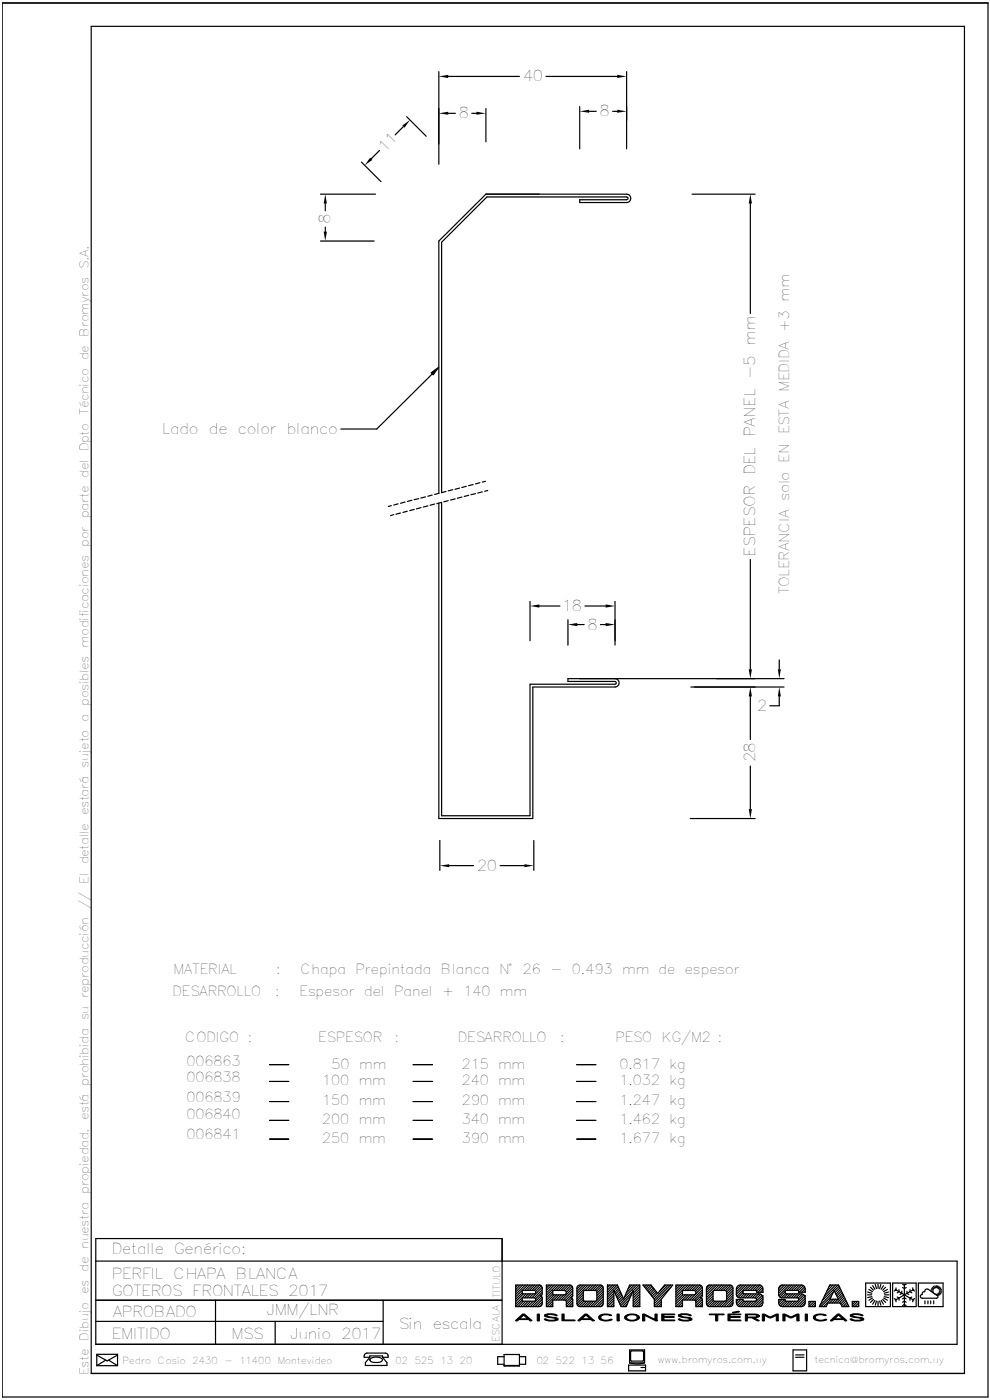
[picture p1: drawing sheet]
<svg xmlns="http://www.w3.org/2000/svg" width="210mm" height="297mm" viewBox="0 0 210 297" stroke-linecap="round" stroke-linejoin="round" font-family="sans-serif">
<g fill="none" stroke="#000" stroke-width=".25">
<path d="M.5 .6h209.1v295.8h-209.1zM19.3 5.6h185.3v285.8h-185.3zM93.1 15.2v19.6M95.1 16.2h15.1M115.8 16.2h15.1M132.9 15.2v16.4M76.7 34.4l4.1 4.1M80.5 31.9l-1.7 1.8M85.6 26.9l-1.8 1.7M86.3 24.8l4.1 4.1M95.1 24h1.5M100.1 24h.9"/>
<path d="M103.1 23v7.1M123 22.6v9M125 23.6h1.5M130 23.6h.9M68 41.2h11.7M68 51.1h11.4M69 43.2v1.5M69 48.2v.9M146.8 41.2h13.4M159.2 43.2v23.3M91.7 79.3l-11.8 11.7h-7.6M83 107.3l-.6 .1"/>
<path d="M83.5 109.2l-.7 .2M84.5 106.9l-1 .2M85 108.8l-1 .3M85.9 106.5l-.9 .3M86.4 108.5l-.9 .2M87.4 106.1l-1 .3M87.9 108.1l-1 .2M88.8 105.8l-1 .2M89.3 107.7l-1 .2M90.3 105.4l-1 .3M90.8 107.3l-1 .3M91.7 105l-.9 .3"/>
<path d="M92.2 106.9l-1 .3M93.1 106.7v67h19.9v-27.9h17.5a.89 .89 0 0 0 .8-.9 .89 .89 0 0 0-.8-.9M93.1 104.6l-.9 .3M93.6 106.6l-.9 .2M93.7 106.6v66.5h18.7v-27.9h18.1l.2-.3-.2-.3h-10v-.6h45.8M94.6 104.3l-.9 .2v-53.1l9.6-9.6h29.6l.3 .2v.2l-.3 .2h-9.9v.6h9.9a.89 .89 0 0 0 .9-.9 .89 .89 0 0 0-.9-.9h-29.8l-10 9.9v53.5M95.1 106.2l-1 .3M96.1 103.9l-1 .2M96.6 105.8l-1 .3M97.5 103.5l-1 .3M98 105.5l-1 .2M98.9 103.2l-.9 .2"/>
<path d="M99.4 105.1l-.9 .2M100.4 102.8l-1 .2M100.9 104.7l-1 .2M101.8 102.4l-.9 .3M102.3 104.4l-1 .2M103 102.1l-.7 .2M103.5 104.1l-.7 .1M159.2 118.7v23.3M112.4 127.6v8.3M114.4 128.6h4.4M120.5 131.5v5.4M122.5 132.5h1.4"/>
<path d="M124.1 128.6h4.4M127.4 132.5h1.1M130.5 127.6v9.3M165.3 140v2M146.6 145.8h19.7M159.2 147.7v9.2M165.3 147.7v2h-2M93.3 178.3v6.4M113.2 178.3v6.4M146.4 173.7h13.8M159.2 162.5v9.2M95.3 183.6h5.2"/>
<path d="M106.1 183.6h5.2M20.3 267.5h182.7v17.7h-182.7v-22.4h86.2v22.4M20.3 275.8h86.2M45.7 275.8v9.4M81.3 275.8v9.4M109.4 272.6h5.2l.2 .2 .2 .4v1.4l-.4 .3 .4 .4-.1 1.6-.5 .3h-5zM109.9 272.6l-.5 .5M110.4 272.6l-1 1M110.8 275.3h2.6l.2 .2v.3l-.2 .3h-2.6zM110.8 273.8h2.6l.2 .2v.3l-.2 .2h-2.6zM110.8 275.8l-1.4 1.4M110.8 274.3l-1.4 1.3"/>
<path d="M110.9 272.6l-1.5 1.5M111 276.1l-1.1 1.1M111 274.5l-1.6 1.6M111.4 272.6l-2 2M111.5 276.1l-1.1 1.1M111.6 274.5l-2.2 2.2M111.9 272.6l-2.5 2.5M112.1 276.1l-1.2 1.1M112.1 274.5l-.8 .8M112.4 272.6l-1.1 1.2M112.6 276.1l-1.2 1.1M112.6 274.5l-.8 .8"/>
<path d="M112.9 272.6l-1.1 1.2M113.1 276.1l-1.2 1.1M113.1 274.5l-.8 .8M113.5 272.6l-1.2 1.2M114 272.6l-1.2 1.2M114.5 272.6l-1.2 1.2M114.7 275l-2.2 2.2M114.8 272.8l-1.2 1.2M114.9 274.7v.1M115 276.8l-.4 .4M115 275.2l-2 2M115 273.1l-2.2 2.2"/>
<path d="M115 276.2l-1 1M115 275.7l-1.5 1.5M115 274.2l-1.4 1.3M115 273.6l-1.7 1.7M116 272.6l-.1 .2M116.5 272.6l-.6 .7M117.1 272.6l-1.2 1.2M117.3 273.8h2.4a.47 .47 0 0 1 .4 .4 .47 .47 0 0 1-.4 .5h-2.4zM117.3 277l-.2 .2M117.3 276.5l-.7 .7M117.3 276l-1.2 1.2M117.3 274.5l-1.4 1.3"/>
<path d="M117.3 274l-1.4 1.3M117.6 274.7l-1.7 1.7M117.6 272.6l-1.7 1.7M118.1 274.7l-2.2 2.2M118.1 272.6l-2.2 2.2M118.6 274.7l-1.1 1.1M118.6 272.6l-1.1 1.2M119.1 274.7l-1.1 1.1M119.1 272.6l-1.1 1.2M119.6 274.7l-1.1 1.1M119.6 272.6l-1.1 1.2M120.1 272.6l-1.1 1.2"/>
<path d="M120.6 272.6l-1.1 1.2M121.1 272.7l-1.2 1.2M121.4 272.9l-1.3 1.3M121.4 275.5l-1.3 1.2M121.5 273.3l-.1-.4-.4-.3h-5.1v4.6h1.4v-1.4h2.6l.2 .4M121.5 274.9l-.2 .3-.2 .1 .4 .3v1.6h-1.4v-1M121.5 273.3v1.6M121.5 276.9l-.3 .3M121.5 276.4l-.8 .8M121.5 275.9l-1.3 1.3M121.5 274.9l-1.4 1.3M121.5 274.4l-1.5 1.5"/>
<path d="M121.5 273.8l-2 2M121.5 273.3l-2.5 2.5M122.6 272.8l.3-.2h4.6l.3 .2 .2 .4v3.4l-.2 .4-.4 .2h-4.5l-.3-.2-.2-.4v-3.4zM123.2 272.6l-.8 .9M123.7 274.1v1.6M123.7 275.7l-1.2 1.2M123.7 275.2l-1.3 1.4M123.7 274.7l-1.3 1.4M123.7 274.2l-1.3 1.3M123.7 272.6l-1.3 1.4M123.9 276l-1.1 1.2M124.1 273.8h2.3l.2 .2v1.8l-.2 .3h-2.4l-.3-.4"/>
<path d="M124.1 273.8l-.4 .3M124.2 272.6l-1.8 1.9M124.4 276.1l-1.1 1.1M124.8 272.6l-2.4 2.4M124.9 276.1l-1.1 1.1M125.3 272.6l-1.2 1.2M125.4 276.1l-1.1 1.1M125.8 272.6l-1.1 1.2M125.9 276.1l-1.1 1.1M126.3 272.6l-1.1 1.2M126.8 272.6l-1.1 1.2M127.3 272.6l-1.1 1.2"/>
<path d="M127.7 272.8l-1.1 1.1M127.9 273l-1.3 1.4M128 276.6l-.6 .6M128 276.1l-1.1 1.1M128 275.6l-1.6 1.6M128 275l-2.2 2.2M128 274.5l-2.7 2.7M128 274l-1.4 1.4M128 273.5l-1.4 1.4M128.9 272.6h2.1l1.3 3 1.3-3h2.1v4.6h-1.4v-3.4l-1.5 3.4h-1.1l-1.5-3.4v3.4h-1.3zM129.4 272.6l-.5 .5M129.9 272.6l-1 1.1"/>
<path d="M130.2 276.9l-.2 .3M130.2 276.4l-.7 .8M130.2 275.9l-1.3 1.3M130.2 275.4l-1.3 1.4M130.2 274.9l-1.3 1.3M130.2 274.4l-1.3 1.3M130.2 273.9l-1.3 1.3M130.4 272.6l-1.5 1.6M130.9 272.6l-2 2.1M131.1 273l-.8 .8M131.3 273.3l-.9 .9M131.4 273.6l-.8 .9"/>
<path d="M131.6 274l-.9 .9M131.7 274.4l-.8 .9M131.9 274.7l-.9 .9M132.1 275.1l-.9 .9M132.2 275.5l-.8 .8M133.1 276.6l-.6 .6M133.5 275.8l-1.5 1.4M133.9 274.8l-2.2 2.2M134 272.6l-.8 .8M134.3 273.9l-2.8 2.8M134.5 272.6l-1.7 1.7M135 272.6l-2.6 2.7"/>
<path d="M135.6 272.6l-1.3 1.3M135.7 277.1l-.1 .1M135.7 276.6l-.6 .6M135.7 276.1l-1.1 1.1M135.7 275.6l-1.4 1.3M135.7 275l-1.4 1.4M135.7 274.5l-1.4 1.4M135.7 274l-1.4 1.4M135.7 273.5l-1.4 1.4M135.7 273l-1.4 1.4M136.6 272.6l-.1 .1M137.1 272.6l-.4 .4"/>
<path d="M137.6 272.6l-.7 .7M138.1 272.6l-.9 1M138.3 272.9l-.9 1M138.6 273.2l-1 1M138.8 273.5l-.9 .9M139.1 273.8l-1 .9M139.3 274.1l-1 .9M139.5 274.3l-.9 1M140.3 275.6l2.4-3h-1.7l-1.5 1.8-1.4-1.8h-1.7l2.4 3v1.6h1.5M140.3 277.2h.1M140.3 276.6l-.6 .6M140.3 276.1l-1.1 1.1"/>
<path d="M140.3 275.6l-1.5 1.5M140.3 275.6v1.6M141.2 272.6l-1.2 1.3M141.7 272.6l-2.9 3M142.2 272.6l-3.4 3.5M142.4 273l-3.6 3.6M143.4 272.6h5.1l.3 .2 .2 .4v1.8l-.4 .3 .4 .3v1.6h-1.4v-1.1l-.2-.3h-2.6v1.4h-1.4zM143.8 272.6l-.4 .4M144.3 272.6l-.9 .9M144.8 273.8h2.4a.47 .47 0 0 1 .4 .4 .47 .47 0 0 1-.4 .5h-2.4zM144.8 276.8l-.4 .4M144.8 276.3l-1 .9"/>
<path d="M144.8 274.2l-1.4 1.4M144.8 274.7l-1.4 1.4M144.8 272.6l-1.4 1.5M145.3 274.7l-1.9 1.9M145.3 272.6l-1.9 2M145.8 274.7l-2.4 2.5M145.9 272.6l-2.5 2.5M146.3 274.7l-1.1 1.1M146.4 272.6l-1.2 1.2M146.9 274.7l-1.1 1.1M146.9 272.6l-1.1 1.2M147.4 272.6l-1.1 1.2"/>
<path d="M147.9 272.6l-1.1 1.2M148.4 272.6l-1.1 1.2M148.8 272.8l-1.2 1.2M148.8 275.3l-1.2 1.2M149 273.1l-2.7 2.7M149 276.6l-.5 .6M149 276.1l-1 1.1M149 275.6l-1.4 1.4M149 274.6l-1.4 1.4M149 274.1l-1.7 1.7M149 273.6l-2.2 2.2M150.1 272.8l.3-.2h4.6l.3 .2 .2 .4v3.4l-.1 .3-.5 .3h-4.4l-.4-.2-.2-.5v-3.2z"/>
<path d="M150.5 272.6l-.6 .6M151 272.6l-1.1 1.1M151.3 275.5l-1.4 1.3M151.3 275l-1.4 1.3M151.3 274.4l-1.4 1.4M151.3 273.9l.2-.1 2.5 .1 .1 .2v1.8l-.2 .2h-2.4l-.2-.2zM151.3 275.9l-1.1 1.2M151.5 272.6l-1.6 1.6M151.7 276.1l-1.2 1.1M152 272.6l-2.1 2.1M152.2 276.1l-1.2 1.1M152.5 272.6l-2.6 2.7"/>
<path d="M152.7 276.1l-1.1 1.1M153.1 272.6l-1.2 1.2M153.2 276.1l-1.1 1.1M153.6 272.6l-1.2 1.2M153.7 276.1l-1.1 1.1M154.1 272.6l-1.1 1.2M154.6 272.6l-1.1 1.2M155.1 272.7l-1.2 1.1M155.4 272.9l-1.3 1.2M155.5 276.4l-.9 .8M155.5 275.8l-1.4 1.4M155.5 275.3l-1.9 1.9"/>
<path d="M155.5 274.8l-2.4 2.4M155.5 274.3l-1.4 1.4M155.5 273.8l-1.4 1.4M155.5 273.3l-1.4 1.3M156.7 275.7l-.5 .4M157.2 275.7l-.9 .9M157.2 272.6l-1 1M157.6 274.2l.3 .3M157.6 275.8l-1.1 1.1M157.6 274.2l-1 1.1M157.7 272.6l-1.5 1.5M157.9 276.1l-1.1 1.1"/>
<path d="M157.9 274.5l-.8 .8M158.2 272.6l-2 2M158.4 276.1l-1.2 1.1M158.4 274.5l-.8 .8M158.7 272.6l-2.4 2.4M158.9 276.1l-1.2 1.1M158.9 274.5l-.8 .8M159.2 272.6l-1.1 1.2M159.4 276.1l-1.2 1.1M159.4 274.5l-.8 .8M159.8 272.6l-1.2 1.2M159.9 276.1l-1.2 1.1"/>
<path d="M159.9 274.5l-.8 .8M160.3 272.6l-1.2 1.2M160.4 274.5l-.8 .8M160.5 273.9v.3h1.3v-.9l-.2-.4-.4-.3h-4.4l-.3 .2-.3 .6v1.3l.3 .5 .4 .1h3.4l.2 .5-.2 .3h-2.6l-.1-.4h-1.4l.1 .9 .2 .4 .4 .2h4.5l.4-.7v-1.3l-.3-.6-.4-.1h-3.2M160.5 273.9l-.1-.1h-2.6l-.2 .4M160.8 272.6l-1.2 1.2M161 274.5l-.9 .8M161.2 272.6l-1.1 1.2M161.4 274.6l-1 .9M161.6 272.8l-1.1 1.1M161.7 274.8l-2.4 2.4M161.7 276.8l-.3 .3"/>
<path d="M161.8 273.1l-1 1.1M161.8 274.9h.1M161.8 276.2l-1 1M161.8 275.7l-1.5 1.5M161.8 275.2l-2 2M161.8 273.6l-.5 .6M165.4 275.7l-.2 .2M165.9 275.7l-.7 .7M165.9 272.6l-.7 .7M166.4 272.6l-1.2 1.3M166.5 275.7l-1.2 1.1M166.5 274l.3 .5h3.3l.3 .1 .4 .7-.1 1.5-.6 .4h-4.2l-.5-.3-.2-.5"/>
<path d="M166.5 274l-1.1 1.2M166.6 276l-1 1.1M166.7 274.4l-.9 .9M166.8 273.8l-.3 .2M166.8 273.8h2.5l.1 .4h1.4v-1l-.3-.4-.3-.2h-4.4l-.4 .3-.2 .4v1.4l.3 .5 .4 .1h3.3l.2 .2v.3M167 272.6l-1.8 1.8M167.1 276.1l-1.2 1.1M167.1 274.5l-.8 .8M167.5 272.6l-2.3 2.3M167.6 276.1l-1.1 1.1M167.6 274.5l-.8 .8M168 272.6l-1.2 1.2"/>
<path d="M168.1 276.1l-1.1 1.1M168.1 274.5l-.8 .8M168.5 272.6l-1.2 1.2M168.7 276.1l-1.2 1.1M168.7 274.5l-.8 .8M169 272.6l-1.1 1.2M169.2 276.1h-2.6l-.1-.4h-1.3v.7M169.2 276.1l-1.2 1.1M169.2 274.5l-.8 .8M169.4 275.8l-.2 .3M169.5 272.6l-1.1 1.2M169.7 274.5l-.8 .8"/>
<path d="M170 272.6l-1.1 1.2M170.2 274.5l-.9 .9M170.4 272.8l-1 1M170.5 274.7l-1.1 1.1M170.7 273l-1.2 1.2M170.7 275l-2.2 2.2M170.8 276.5l-.7 .7M170.8 274.9h.1M170.8 276l-1.3 1.2M170.8 275.5l-1.8 1.7M170.8 273.9l-.2 .3M170.8 273.4l-.7 .8"/>
<path d="M171.6 276.1h1.4v1.1h-1.4zM171.7 276.1l-.1 .1M172.2 276.1l-.6 .6M172.7 276.1l-1.1 1.1M173 276.9l-.4 .3M173 276.4l-.9 .8M175.3 277.1l-.1 .1M176 272.6h1.9l2.2 4.6h-1.5l-.3-.8h-2.7l-.3 .8h-1.5zM176.2 272.6l-.3 .3M176.3 275.6l-1.6 1.6M176.3 275.1l-2.1 2.1M176.7 272.6l-1.3 1.3"/>
<path d="M176.8 275.6l-.8 .8M176.8 274.1l-2.9 2.8M177 273.8l.8 1.8h-1.7zM177.2 272.6l-2.3 2.3M177.3 275.6l-.8 .8M177.8 272.6l-3.4 3.3M177.8 275.6l-.8 .8M178 272.9l-1 1M178.2 273.2l-1 1M178.4 273.6l-1.1 1M178.5 273.9l-1 1M178.7 274.3l-1 1"/>
<path d="M178.9 274.6l-1.1 1M179 275l-1.5 1.4M179.2 275.3l-1.2 1.1M179.3 275.6l-.9 1M179.5 276l-1 1M179.7 276.4l-.9 .8M179.8 276.7l-.5 .5M180 277l-.2 .2M180.8 276.1h1.4v1.1h-1.4zM180.9 276.1l-.1 .2M181.4 276.1l-.6 .7M181.9 276.1l-1.1 1.1"/>
<path d="M182.2 276.9l-.3 .3M182.2 276.4l-.8 .8M183.6 272.2h5.3v5h-5.3zM184 274.7h.9M184.1 274.1l.9 .3M184.3 273.6l.8 .4M184.7 273.1l.6 .6M185 275.1l-.9 .2M185.1 275.4l-.8 .4M185.1 272.8l.5 .7M185.3 275.7l-.6 .6M185.6 275.9l-.5 .8"/>
<path d="M185.7 272.5l.2 .9M185.9 276l-.2 .9M186.3 272.5v.8M186.3 276.1v.9M186.6 276l.3 .9M186.9 272.5l-.3 .9M186.9 275.9l.5 .8M187.2 275.7l.7 .6M187.4 272.8l-.5 .7M187.5 275.4l.8 .4M187.6 275.1l.9 .2M187.6 274.7h1"/>
<path d="M187.9 273.1l-.7 .6M188.3 273.6l-.8 .4M188.5 274.1l-.9 .3M189.4 272.2h5v5h-5zM189.7 275.5l.4 .2v.5M189.9 273.6l2 1.1M190.1 273.2v.5l-.4 .2M190.3 275.2l.4 .2v.4M190.7 273.6v.4l-.4 .3M191.3 273.9v.5l-.4 .2M191.5 276.3l.4-.2 .3 .2M191.5 275.5l.4-.2 .3 .2"/>
<path d="M191.5 277l.4-.3 .3 .3M191.5 273.1l.4 .3 .3-.3M191.5 272.5l.4 .2 .3-.2M191.9 272.5v4.5M191.9 274.7l1.9 1.1M191.9 274.7l-2 1.1M192.4 273.9v.5l.4 .2M193 273.6v.4l.4 .3M193.4 275.2l-.4 .2v.4M193.6 273.2v.5l.4 .2M193.8 273.6l-1.9 1.1M194 275.5l-.4 .2v.5"/>
<path d="M194.8 272.2h5.3v5h-5.3zM196.2 276v.6M196.3 273.6l.2-.1h.4l1.9 1.3 .2 .4-.3 .2h-3.1a.4 .4 0 0 1-.4-.4 .4 .4 0 0 1 .4-.4 .48 .48 0 0 1 .6-.6zM196.8 276v.6M197.4 276v.6M197.5 273.9h.5M197.5 273.6l.5 .1M197.7 273.3l.3 .2M197.8 273.1l.3 .3M198 274.1h-.3M198 274.2v.1M198 272.9l.3 .4"/>
<path d="M198.1 276v.6M198.1 274.4h.1M198.3 274.5h.1M198.3 272.8l.2 .4M198.5 274.5l-.1 .1M198.6 272.8v.4M198.6 274.6v.1M198.8 274.5l.1 .4M198.9 272.8l-.1 .4M199 274.5l.2 .4M199.1 274.4l.3 .3M199.2 272.9l-.2 .4"/>
<path d="M199.2 274.2l.4 .2M199.3 274.1l.4 .1M199.3 273.9h.5M199.4 273.1l-.3 .3M199.6 273.3l-.4 .2M199.7 273.6l-.4 .1M20.3 280.3h61M20.5 289.7v-2.4h4.4v2.4M20.5 289.7h4.4M20.5 287.5l2.2 1.2 2.2-1.2M22.4 288.5l-1.9 1.2M23 288.5l1.9 1.2"/>
<path d="M58.4 280.3v4.9M78.4 288h-1.1l.1-.8 .4-.1h4l.5 .3v.6h-1.1M78.4 288l-.9 1.1v.6h4.6v-.6l-.9-1.1M78.4 288v-.3h2.8v.3M78.5 288.3a1.95 1.95 0 0 1 2.7 .2 1.86 1.86 0 0 1-2.5 .4l-.3-.4zM106.9 287.8h-1.3v1.6h1.3M106.9 287.4h3.3v2.4h-3.3zM106.9 289.7h3.3M110.2 287.8h1.3v1.6h-1.3M133.3 289.6h3.6v1.2h-3.6zM133.6 289.1l1.2 .2 1.9-.2M133.6 289.1v-2.7h3.1v2.7"/>
<path d="M133.6 289.1h3.1M133.9 286.6h2.5l.1 2.1-2.6 .1-.1-.2zM136 290.1h.7M168.2 286.4h2.9v4.4h-2.9zM168.8 288h1.8M168.8 287.4h1.8"/>
</g>
<path d="M109.4 280.1l1.5-1.3h.4l1.5 1.4h-.3l-.4-.2h-2l-.4 .2zM110.2 279.8h1.7l-.8-.8zM114 278.8h.4l-.1 1.4h-.3zM115.5 278.9a2.66 2.66 0 0 1 2.7 .2l-.5-.1a2.35 2.35 0 0 0-1.7 .1l.3 .2 1.8 .3 .3 .1v.3a3 3 0 0 1-2.9-.1l.2-.1a2.77 2.77 0 0 0 2.2 .2v-.2l-.3-.1-1.8-.3-.3-.2zM119.2 278.8h.5v1.2h2.2l.1 .2h-2.8zM122.6 280.1l1.4-1.3h.5l1.6 1.4h-.4l-.4-.2h-2l-.4 .2zM123.4 279.8h1.8l-.9-.8zM127.3 279a2.73 2.73 0 0 1 2.5 .1h-.3a1.89 1.89 0 0 0-2 .3 .95 .95 0 0 0 1.3 .7l.7-.2 .3 .1a3.1 3.1 0 0 1-2.6 0l-.2-.3v-.4zM130.9 278.8h.5v1.4h-.2h-.3zM132.7 279.1a2.57 2.57 0 0 1 2.9 .3v.3a2.37 2.37 0 0 1-3.1 0v-.3zM133.1 279.2l-.2 .2a1.07 1.07 0 0 0 1.4 .7l.4-.1a.5 .5 0 0 0 .5-.5 .5 .5 0 0 0-.4-.5l-1-.1zM136.3 278.8h.4l2.2 1.1v-1.1h.5v1.4h-.4l-2.2-1.1v1.1h-.5zM140.4 278.8h2.8l-.2 .1h-2.2v.4l2.2 .1-.1 .1h-2.1v.5h2.2l.2 .2h-2.8zM143.9 278.9a2.59 2.59 0 0 1 2.7 .2l-.5-.1a2.35 2.35 0 0 0-1.7 .1l.3 .2 1.8 .3 .3 .1v.3a3 3 0 0 1-2.9-.1l.2-.1a2.47 2.47 0 0 0 2.2 .2v-.2l-.3-.1-1.8-.3-.3-.2zM150.5 278.8h3l.1 .1h-1.3v1.3h-.4h-.1v-1.3h-1.2zM155.4 278.4l1.1-.2 .3 .1-1.1 .2zM154.4 278.8h2.8l-.1 .1h-2.2v.4l2.2 .1-.2 .1h-2v.5h2.2l.1 .2h-2.8zM158.1 278.8h2.6l.4 .3v.2l-.2 .1-.9 .2 1.1 .6h-.4l-1.3-.6h-.9v.6h-.4zM158.5 278.9v.5h1.6a.29 .29 0 0 0 .4 0 .29 .29 0 0 0 0-.4zM161.7 278.8h.5l1.2 .6 1.6-.6 .1 1.4h-.4v-1.1l-1.2 .5-1.3-.5v1.1h-.5zM166.1 278.8h.5l1.2 .6 1.2-.6h.5v1.4h-.5v-1.1l-1.1 .5-1.4-.5v1.1h-.4zM170.8 278.8h.5v1.4h-.1h-.4zM172.8 279a2.77 2.77 0 0 1 2.5 .1h-.4a1.76 1.76 0 0 0-1.9 .3 1.02 1.02 0 0 0 1.3 .7l1-.2a1.01 1.01 0 0 1-1.1 .3l-1-.1a.67 .67 0 0 1-.6-.8zM176.2 280.1l1.5-1.3h.4l1.5 1.4h-.3l-.4-.2h-2l-.4 .2zM177 279.8h1.7l-.8-.8zM180.4 278.9a2.59 2.59 0 0 1 2.7 .2l-.5-.1a2.34 2.34 0 0 0-1.8 .1l.3 .2 1.8 .3 .3 .1v.3a3.1 3.1 0 0 1-2.9-.1l.3-.1a2.18 2.18 0 0 0 2.2 .2v-.2l-.3-.1-1.8-.3-.3-.2z" fill="#000" stroke="#000" stroke-width=".21"/>
<g fill="#000">
<path d="M93.1 16.2l2-.3v.7zM130.9 15.9l2 .3-2 .4zM78.5 33.4l.5 .5-1.7 1.2zM85.3 26.6l1.7-1.2-1.2 1.7zM93.1 24l2-.3v.6zM101 23.7l2.1 .3-2.1 .3zM123 23.6l2-.3v.6zM130.9 23.3l2 .3-2 .3zM68.7 49.1h.6l-.3 2zM69 41.2l.3 2h-.6zM159.2 41.2l.3 2h-.7zM112.4 128.6l2-.4v.7z"/>
<path d="M120.5 132.5l2-.3v.6zM128.5 132.2l2 .3-2 .3zM128.5 128.2l2 .4-2 .3zM158.8 142h.7l-.3 2zM159.2 145.8l.3 1.9h-.7zM165 142h.7l-.4 2zM165.3 145.8l.4 1.9h-.7zM158.8 171.7h.7l-.3 2zM93.3 183.6l2-.3v.7zM111.3 183.3l1.9 .3-1.9 .4z"/>
</g>
<g fill="#000" stroke="#000" stroke-width=".21">
<path d="M91.4 79.1l1.7-1.2-1.2 1.6z"/>
<path d="M57.1 237.7h4.2z" fill-rule="evenodd"/>
<path d="M57.1 233.7h4.2z" fill-rule="evenodd"/>
<path d="M57.1 229.4h4.2z" fill-rule="evenodd"/>
<path d="M57.1 225.8l4.2 .1z" fill-rule="evenodd"/>
<path d="M87.6 237.7h4.2z" fill-rule="evenodd"/>
<path d="M87.6 233.7h4.2z" fill-rule="evenodd"/>
<path d="M87.6 229.4h4.2z" fill-rule="evenodd"/>
<path d="M87.6 225.8l4.2 .1z" fill-rule="evenodd"/>
<path d="M122.3 237.7h4.1z" fill-rule="evenodd"/>
<path d="M122.3 233.7h4.1z" fill-rule="evenodd"/>
<path d="M122.3 229.4h4.1z" fill-rule="evenodd"/>
<path d="M122.3 225.8l4.1 .1z" fill-rule="evenodd"/>
<path d="M57.1 241.6l4.2 .1z" fill-rule="evenodd"/>
<path d="M87.6 241.6l4.2 .1z" fill-rule="evenodd"/>
<path d="M122.3 241.6l4.1 .1z" fill-rule="evenodd"/>
</g>
<g font-size="3.2">
<text x="110.9" y="17.3">40</text>
<text x="97.3" y="25.1">8</text>
<text x="127.1" y="24.7">8</text>
<text x="81.5" y="32.4" transform="rotate(-45 81.5 32.4)">11</text>
<text x="70.1" y="47.5" transform="rotate(-90 70.1 47.5)">8</text>
<text x="34.3" y="92.1">Lado de color blanco</text>
<text x="160.2" y="118.1" transform="rotate(-90 160.2 118.1)">ESPESOR DEL PANEL -5 mm</text>
<text x="119.2" y="129.6">18</text>
<text x="124.5" y="133.6">8</text>
<text x="160.5" y="150.8">2</text>
<text x="160.2" y="161.8" transform="rotate(-90 160.2 161.8)">28</text>
<text x="101.1" y="184.7">20</text>
<text x="23.6" y="266">Detalle Genérico:</text>
<text x="23.6" y="271.3">PERFIL CHAPA BLANCA</text>
<text x="23.7" y="274.9">GOTEROS FRONTALES 2017</text>
<text x="23.9" y="279.3">APROBADO</text>
<text x="56.5" y="279.1">JMM/LNR</text>
<text x="23.6" y="284.1">EMITIDO</text>
<text x="49" y="284.1">MSS</text>
<text x="61.6" y="284.1">Junio 2017</text>
<text x="84.5" y="282">Sin escala</text>
</g>
<g font-size="2.9">
<text x="167.4" y="126" transform="rotate(-90 167.4 126)">TOLERANCIA solo EN ESTA MEDIDA +3 mm</text>
<text x="36.7" y="206.7">MATERIAL</text>
<text x="58.5" y="206.7">:</text>
<text x="63.7" y="206.7">Chapa Prepintada Blanca N° 26 - 0.493 mm de espesor</text>
<text x="36.5" y="211.2">DESARROLLO</text>
<text x="58.3" y="211.2">:</text>
<text x="63.5" y="211.2">Espesor del Panel + 140 mm</text>
<text x="39.2" y="221">CODIGO :</text>
<text x="67.4" y="221">ESPESOR</text>
<text x="83.7" y="221">:</text>
<text x="97" y="221">DESARROLLO</text>
<text x="118.8" y="221">:</text>
<text x="130.5" y="221">PESO KG/M2 :</text>
<text x="39.5" y="226.1">006863</text>
<text x="70.3" y="226.7">50 mm</text>
<text x="97.9" y="226.7">215 mm</text>
<text x="131.3" y="226.7">0.817 kg</text>
<text x="39.5" y="233.7">006839</text>
<text x="39.5" y="229.6">006838</text>
<text x="68.3" y="230.3">100 mm</text>
<text x="97.9" y="230.3">240 mm</text>
<text x="131.3" y="230.3">1.032 kg</text>
<text x="39.5" y="237.5">006840</text>
<text x="68.3" y="234.5">150 mm</text>
<text x="68.3" y="238.5">200 mm</text>
<text x="97.9" y="234.5">290 mm</text>
<text x="97.9" y="238.5">340 mm</text>
<text x="131.3" y="234.5">1.247 kg</text>
<text x="131.3" y="238.5">1.462 kg</text>
<text x="39.5" y="241.6">006841</text>
<text x="68.3" y="242.5">250 mm</text>
<text x="97.9" y="242.5">390 mm</text>
<text x="131.3" y="242.5">1.677 kg</text>
</g>
<text font-size="2.5" x="18.8" y="291.7" transform="rotate(-90 18.8 291.7)">Este Dibujo es de nuestra propiedad. está prohibida su reproducción // El detalle estará sujeto a posibles modificaciones por parte del Dpto Técnico de Bromyros S.A.</text>
<g font-size="2">
<text x="106.1" y="275.4" transform="rotate(-90 106.1 275.4)">TÍTULO</text>
<text x="106" y="284.7" transform="rotate(-90 106 284.7)">ESCALA</text>
<text x="26" y="289.3">Pedro Cosio 2430 - 11400 Montevideo</text>
<text x="83.9" y="289.3">02 525 13 20</text>
<text x="113.8" y="289.3">02 522 13 56</text>
<text x="139.5" y="289.2">www.bromyros.com.uy</text>
<text x="172.8" y="289.2">tecnica@bromyros.com.uy</text>
</g>
</svg>
